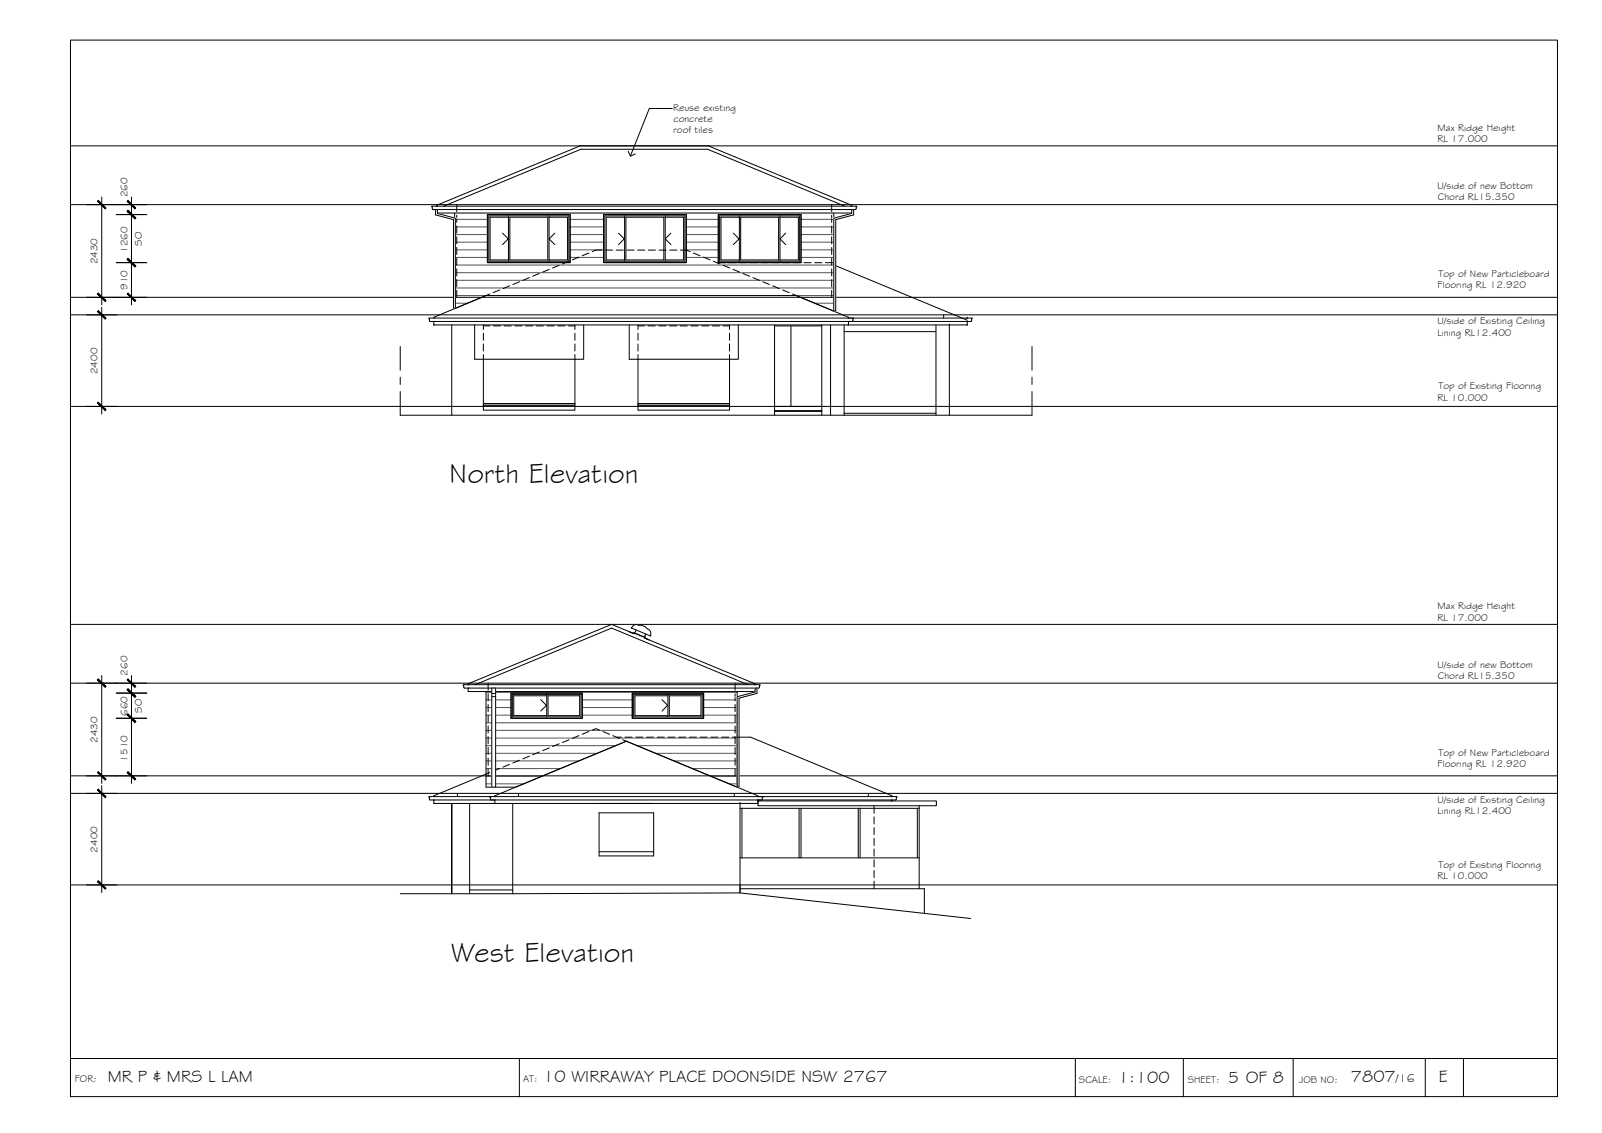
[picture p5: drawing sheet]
<svg xmlns="http://www.w3.org/2000/svg" width="420mm" height="297mm" viewBox="0 0 420 297" stroke-linecap="round" stroke-linejoin="round" font-family="sans-serif">
<!-- layer: HATCH -->
<g fill="none" stroke="#545454" stroke-width=".26">
<path d="M119.2 57.5h8.6M119.2 59.5h8.6M149.5 57.5h8.8M149.5 59.5h8.8M180 57.5h8.4M180 59.5h8.4M210.1 57.5h8.6M210.1 59.5h8.6M119.2 61.5h8.6M119.2 63.5h8.6M119.2 65.5h8.6M119.2 67.5h8.6"/>
<path d="M119.2 69.5h99.5M119.2 71.5h99.5M119.2 73.5h99.5M119.2 75.5h99.5M119.2 77.5h8.3M119.2 79.5h3.4M149.5 61.5h8.8M149.5 63.5h8.8M149.5 65.5h8.8M149.5 67.5h8.8M180 61.5h8.4M180 63.5h8.4"/>
<path d="M180 65.5h8.4M180 67.5h8.4M208.8 77.5h9.9M210.1 61.5h8.6M210.1 63.5h8.6M210.1 65.5h8.6M210.1 67.5h8.6M213.7 79.5h5M218.5 81.5h.2M127.5 181.5h1.5M127.5 183.5h1.5M127.5 185.5h1.5"/>
<path d="M127.5 187.5h1.5M127.5 189.5h1.5M127.5 191.5h1.5M127.5 193.5h1.5M127.5 195.5h1.5M127.5 197.5h1.5M127.5 199.5h1.5M130 181.5h63.3M130 189.5h63.3M130 191.5h63.3M130 193.5h63.3M130 195.5h31.5"/>
<path d="M130 197.5h26.7M130 199.5h21.8M130 183.5h4M130 185.5h4M130 187.5h4M152.7 183.5h13.1M152.7 185.5h13.1M152.7 187.5h13.1M167.1 195.5h26.2M171.9 197.5h21.4M176.7 199.5h16.6M184.5 183.5h8.8"/>
<path d="M184.5 185.5h8.8M184.5 187.5h8.8M127.5 201.5h1.5M127.5 203.5h1.5M127.5 205.5h1.5M130 201.5h17M130 203.5h12.2M130 205.5h7.3M181.6 201.5h11.7M186.4 203.5h6.9M191.2 205.5h2.1"/>
</g>
<!-- layer: NEWWORK -->
<g fill="none" stroke="#000" stroke-width=".26">
<path d="M114.5 54.9v1h.2M114.5 55.9h108.9M114.7 54.1h-.2v-.3l37.7-15.6h33.6l37.6 15.6v.3M116.4 54.1l35.9-15h33.3l36 15M119.2 55.9v25l8.3-3.4h81.3l9.9 4.1v-25.7M127.8 56.3h21.7v12.5h-21.7zM158.3 56.3h21.7v12.5h-21.7zM188.4 56.3h21.7v12.5h-21.7zM223.2 54.1h.2M223.4 54.1l-110.2 .1 .4 .7h110.7l.2-.2M223.4 54.9v1h-.2M223.4 54.1h1.3l-.2 .7"/>
<path d="M122.8 179.5h75.2M124.6 179.5l35.8-14.8 35.8 14.8M166.3 165.9l2.9 1.2M166.3 166v.1M166.8 165.2l-.5 .9-1.2-.4 1.2 .4v-.2l2.9 1.2-.1 .2 1.1 .5-1.1-.5 .2-1.1M168.3 163.9h-.3a1.76 1.76 0 0 0-2.2 .4l-.2 .3 5 2.1a1.56 1.56 0 0 0-1-2l-.4-.4-.9-.4M198 179.5h1.3l-.3 .9M198 179.5v-.2l-37.6-15.6-37.6 15.6v.2l-1.4 .1 .4 .8h77.2M122.8 180.4v.9h.2M122.8 181.3h75.2M127.5 181.3v25.1h7.7l29.1-12.1 29 12.1v-25.1M134 181.7h18.7v6.6h-18.7z"/>
<path d="M165.8 181.7h18.7v6.6h-18.7zM198 180.4v.9h-.2"/>
</g>
<!-- layer: BORDER -->
<path d="M18.5 10.5h390v277h-390zM18.5 277.5h390M136.2 277.5v10M282 277.5v10M310.4 277.5v10M339.2 277.5v10M373.8 277.5v10M383.8 277.5v10" fill="none" stroke="#000" stroke-width=".26"/>
<!-- layer: CEILING-FLOOR LINES -->
<path d="M18.5 38.2h390M18.5 53.7h390M18.5 77.9h390M18.5 82.5h390M18.5 106.5h390M18.5 179.1h390M18.5 163.7h390M18.5 208h390M18.5 203.4h390M18.5 232h390" fill="none" stroke="#000" stroke-width=".26"/>
<!-- layer: DIMENSION -->
<g fill="none" stroke="#000" stroke-width=".26">
<path d="M22.7 53.7h15.8M26.7 51.6v28.3M30.5 56.3h8M34.5 51.6v28.3M22.7 77.9h15.8M30.5 68.8h8M22.7 82.5h8M26.7 80.6v28M22.7 106.5h8M22.7 179.1h15.8M26.7 177.1v28.3M34.5 179.7v10.6"/>
<path d="M34.5 177.1v6.6M30.5 181.7h8M30.5 188.3h8M34.5 186.3v19.1M22.7 208h8M22.7 203.4h15.8M26.7 206v28M22.7 232h8"/>
</g>
<!-- layer: 0 -->
<g fill="#000" stroke="#000" stroke-width=".26">
<path d="M25.6 52.8l2 2 .2-.3zM25.6 52.8l.2-.3 2 2z"/>
<path d="M33.6 55.1l-.2 .3 2.2 1.7zM33.4 55.4l2.2 1.7-.2 .3z"/>
<path d="M33.4 52.8l2 2 .2-.3zM33.4 52.8l.2-.3 2 2z"/>
<path d="M33.4 55.4l2 2 .2-.3zM33.6 55.1l2 2-2.2-1.7z"/>
<path d="M25.6 77.1l2.2 1.7-2-2zM25.6 77.1l2.2 1.7-.2 .3z"/>
<path d="M33.4 68l2.2 1.7-2-2zM33.4 68l2.2 1.7-.2 .2z"/>
<path d="M33.4 77.1l2.2 1.7-2-2zM33.4 77.1l2.2 1.7-.2 .3z"/>
<path d="M33.4 68l2 1.9 .2-.2zM33.4 68l.2-.3 2 2z"/>
<path d="M25.6 81.7l2 2 .2-.3zM25.6 81.7l.2-.3 2 2z"/>
<path d="M25.6 105.7l2.2 1.7-2-2zM25.6 105.7l2.2 1.7-.2 .2z"/>
<path d="M25.6 178.2l2 2 .2-.2zM25.6 178.2l.2-.2 2 2z"/>
<path d="M33.6 180.6l-.2 .2 2.2 1.8zM33.4 180.8l2.2 1.8-.2 .2z"/>
<path d="M33.6 180.6l-.2 .2 2.2 1.8zM33.4 180.8l2.2 1.8-.2 .2z"/>
<path d="M33.4 178.2l2 2 .2-.2zM33.4 178.2l.2-.2 2 2z"/>
<path d="M33.4 187.4l2 2 .2-.2zM33.4 187.4l.2-.2 2 2z"/>
<path d="M33.4 187.4l2 2 .2-.2zM33.4 187.4l.2-.2 2 2z"/>
<path d="M25.6 202.5l2.2 1.8-2-2zM25.6 202.5l2.2 1.8-.2 .2z"/>
<path d="M25.6 207.1l2 2 .2-.2zM25.6 207.1l.2-.2 2 2z"/>
<path d="M33.4 202.5l2.2 1.8-2-2zM33.4 202.5l2.2 1.8-.2 .2z"/>
<path d="M25.6 231.1l2.2 1.8-2-2zM25.6 231.1l2.2 1.8-.2 .2z"/>
</g>
<!-- layer: EXISTING -->
<g fill="none" stroke="#000" stroke-width=".26">
<path d="M128.5 77.1l-14.7 6.1v.2h139.9v-.2M131 76l-1.7 .7M133.7 74.9l-1.8 .8M136.3 73.9l-1.8 .7M138.9 72.8l-1.8 .7M141.4 71.7l-1.7 .7M144 70.6l-1.7 .7M146.6 69.5l-1.7 .8M149.3 68.5l-1.8 .7M151.8 67.4l-1.7 .7M154.4 66.3l-1.7 .7M157.8 65.6h-1.5l-1 .4"/>
<path d="M158.8 65.6h1.9M161.6 65.6h1.9M164.4 65.6h1.9M167.2 65.6h1.9M170 65.6h1.9M172.9 65.6h1.8M175.6 65.6h1.9M178.5 65.6h1.5l1 .4M181.9 66.3l1.7 .7M184.5 67.4l1.7 .7M187.1 68.5l1.7 .7M188 68.9h2.2"/>
<path d="M189.7 69.5l1.7 .8M191.2 68.9h1.8M192.3 70.6l1.7 .7M194 68.9h1.9M194.9 71.7l1.7 .7M196.8 68.9h1.9M197.5 72.8l1.7 .7M199.6 68.9h1.9M200.1 73.9l1.7 .7M202.4 68.9h1.9M202.7 74.9l1.7 .8M205.2 68.9h1.9"/>
<path d="M205.3 76l1.7 .7M207.9 77.1l14.6 6.1v.2M208.1 68.9h1.8M210.9 68.9h1.8M213.7 68.9h1.8M216.5 68.9h2.2M218.7 69.7h.5l34.5 14.3M113.8 84.3v.9h139.9v-.9M114 83.4h-1.5l.2 .8 141.9 .1M118.5 85.2v23.7M124.5 85.2v9h28.6v-9M126.8 85.2v1.2"/>
<path d="M126.8 87.3v1.9M126.8 90.2v1.8M126.8 93v12.8M126.8 85.4h1.7M129.4 85.4h1.9M132.2 85.4h1.9M135 85.4h1.9M137.8 85.4h1.9M140.7 85.4h1.8M143.5 85.4h1.8M146.3 85.4h1.9M149.1 85.4h1.7"/>
<path d="M150.8 85.2v1.2M150.8 87.3v1.9M150.8 90.2v1.8M150.8 93v12.8M165 85.2v9h28.6v-9M167.3 85.4h1.7M167.3 85.2v1.2M167.3 87.3v1.9M167.3 90.2v1.8M167.3 93v12.8M170 85.4h1.8M172.8 85.4h1.9"/>
<path d="M175.6 85.4h1.9M178.4 85.4h1.9M181.2 85.4h1.9M184 85.4h1.9M186.8 85.4h1.9M189.6 85.4h1.7M191.3 85.2v1.2M191.3 87.3v1.9M191.3 90.2v1.8M191.3 93v12.8M203.1 85.2v23.7M203.1 85.4h12.4"/>
<path d="M207.4 85.4v21.1M215.5 85.2v23.7M217.8 85.2v23.7M221.4 85.2v23.7M221.4 86.9h24.1M222.3 83.4h1.5l-.3 .9M222.5 84.3v.9M245.5 85.2v23.7M249 85.2h.1M249 85.2v23.7M253.5 83.4h1.5l-.4 .9M126.8 106.3h.1"/>
<path d="M126.8 105.8v1.7h24v-1.7M126.8 105.8h24M126.8 106.4h24M167.3 106.3h.1M167.3 105.8v1.7h24v-1.7M167.3 105.8h24M167.3 106.4h24M203.1 107.9h12.4M203.1 106.5h12.4M203.1 107.6h12.4M221.4 108.3h24.1M136.3 199.3l-1.8 .7"/>
<path d="M138.9 198.2l-1.8 .8M141.4 197.2l-1.7 .7M144 196.1l-1.7 .7M146.6 195l-1.7 .7M149.3 193.9l-1.8 .8M151.8 192.9l-1.7 .7M154.4 191.8l-1.7 .7M155.3 191.4l1-.4 1 .4M158.1 191.8l1.8 .7M160.7 192.9l1.7 .7M161.7 193.3h1.3M163.3 193.9l1 .4"/>
<path d="M163.9 193.3h1.9M164.3 194.3l-34.5 14.3v.2M164.3 194.3l34.5 14.3v.2M166.7 193.3h1.9M169.6 193.3h1.8M172.4 193.3h1.8M175.2 193.3h1.8M178 193.3h1.9M180.8 193.3h1.9M183.6 193.3h1.9M186.4 193.3h1.9M189.2 193.3h1.9"/>
<path d="M192.1 193.3h4.8l37 15.3v.2h-120.1v-.2l14.7-6.1M113.8 209.7v.9h85v-.9v1.5h46.8v-1.2h-46.8M114 208.8l-1.5 .1 .2 .8h122.2l.4-.7-1.6-.2M118.5 210.6v23.7v-23.7M123.2 210.6v23.7M129.8 209.7v.9M130 208.8l-1.5 .1 .3 .8M131 201.5l-1.7 .7M133.7 200.4l-1.8 .7M134.5 210.6v23.7M157.1 213.1h14.3v11.3h-14.3zM194.1 210.6h.1"/>
<path d="M194.1 210.6v23.5M194.1 211.9h47M194.6 211.9v13M198.6 208.8l1.5 .1-.4 .8M209.6 211.9v13M210.1 211.9v13M225.1 211.9v13M225.6 211.9v13M229.2 211.2v2M229.2 214.2v1.8M229.2 217v1.8M229.2 219.8v1.9"/>
<path d="M233.9 209.7v.3h-.2M240.6 211.9v13M241.1 211.2v21.8M123.2 233.3h11.3M157.1 223.3h14.3M194.1 233h48.3v6.5M194.1 224.9h47M229.2 222.6v1.9M229.2 225.4v1.9M229.2 228.2v1.9M229.2 231v2"/>
</g>
<!-- layer: GRDLEV -->
<path d="M105 108.9h165.7M105 234.3l89.1-.2 60.5 6.7" fill="none" stroke="#000" stroke-width=".26"/>
<!-- layer: 0.13 -->
<g fill="none" stroke="#000" stroke-width=".26">
<path d="M119.8 53.7v1.8M119.8 56.4v1.9M119.8 59.2v1.9M218.1 53.7v1.8M218.1 56.4v1.9M218.1 59.2v1.9M119.8 62.1v1.8M119.8 64.9v1.8M119.8 67.7v1.8M119.8 70.5v1.9M119.8 73.3v1.9M119.8 76.1v1.8"/>
<path d="M218.1 62.1v1.8M218.1 64.9v1.8M218.1 67.7v1.8M218.1 70.5v1.9M218.1 73.3v1.9M218.1 76.1v1.8M247.5 82.5v.9M128 179.1v1.8M192.8 179.1v1.8M128 181.9v1.9M128 184.7v1.9M128 187.5v1.9"/>
<path d="M128 190.3v1.9M128 193.1v1.9M128 195.9v1.9M128 198.7v1.9M192.8 181.9v1.9M192.8 184.7v1.9M192.8 187.5v1.9M192.8 190.3v1.9M192.8 193.1v1.9M192.8 195.9v1.9M192.8 198.7v1.9M120 208v.8"/>
<path d="M128 201.6v1.8M136 208v.8M192.6 208v.8M192.8 201.6v1.8M227.7 208v.8"/>
</g>
<!-- layer: WINDOWS -->
<g fill="none" stroke="#000" stroke-width=".26">
<path d="M127.8 56.3h21.7v12.5h-21.7zM128.2 56.6h21v11.9h-21zM133.4 57h-4.9v11.1h4.9M133.4 56.6v11.9M133.7 57h10v11.1h-10zM144 57h4.8v11.1h-4.8M144 56.6v11.9M158.3 56.3h21.7v12.5h-21.7zM158.6 56.6h21v11.9h-21zM163.8 57h-4.8v11.1h4.8M163.8 56.6v11.9M164.2 57h9.9v11.1h-9.9z"/>
<path d="M174.5 57h4.8v11.1h-4.8M174.5 56.6v11.9M188.4 56.3h21.7v12.5h-21.7zM188.7 56.6h21v11.9h-21zM193.9 57h-4.8v11.1h4.8M193.9 56.6v11.9M194.3 57h9.9v11.1h-9.9zM204.6 57h4.8v11.1h-4.8M204.6 56.6v11.9M131.8 61.1l1.5 1.5-1.5 1.5M145.5 61.1l-1.5 1.5 1.5 1.5M162.2 61.1l1.5 1.5-1.5 1.5"/>
<path d="M176 61.1l-1.5 1.5 1.5 1.5M192.3 61.1l1.5 1.5-1.5 1.5M206.1 61.1l-1.5 1.5 1.5 1.5M134 181.7h18.7v6.6h-18.7zM134.4 182h18v6h-18zM141.8 183.4l1.5 1.5-1.5 1.5M143.4 182.4h-8.7v5.2h8.7M143.4 182v6M143.7 182.4h8.3v5.2h-8.3zM165.8 181.7h18.7v6.6h-18.7zM166.2 182h18v6h-18zM173.6 183.4l1.5 1.5-1.5 1.5"/>
<path d="M175.2 182.4h-8.7v5.2h8.7M175.2 182v6M175.5 182.4h8.3v5.2h-8.3z"/>
</g>
<!-- layer: MASK -->
<g fill="#fff" stroke="#fff" stroke-width=".26">
<path d="M167.2 163.8l.3 .1z"/>
<path d="M198 180.4l.5 1v-1zM198 180.4l.5 1h-.5z"/>
<path d="M198 181.4l.5 .4v-.4zM196.6 181.8l1.4-.4 .5 .4z"/>
<path d="M195.3 182.7l3.2-.9h-1.9zM193.3 182.7l3.3-.9-1.3 .9z"/>
<path d="M193.3 182.7l.5 .3 1.5-.3zM193.3 182.7l.5 .3h-.5z"/>
<path d="M193.3 183l.5 23.4v-23.4zM193.3 183l.5 23.4h-.5z"/>
<path d="M168.3 163.9l1.1 .6zM168 163.9h.3l1.1 .6z"/>
<path d="M168 163.9l1.6 .9zM167.7 163.9l1.9 .9z"/>
<path d="M167.7 163.9l2.2 1zM167.4 163.9l2.5 1z"/>
<path d="M167.4 163.9l2.5 1zM167.4 163.9l2.4 1z"/>
<path d="M169.9 164.9l.2 .1zM169.8 164.9l.3 .1z"/>
<path d="M167.5 163.9l2.3 1zM167.5 163.9l2.3 1z"/>
<path d="M167.2 163.8l.3 .1zM167.2 163.8l.3 .1z"/>
<path d="M169.8 164.9l.3 .1zM169.7 164.9l.4 .1z"/>
<path d="M167.5 163.9l2.3 1zM167.5 163.9l2.2 1z"/>
<path d="M167.2 163.8l.3 .1zM167.1 163.8l.4 .1z"/>
<path d="M169.7 164.9l.6 .2zM169.6 164.8l.7 .3z"/>
<path d="M167.5 163.9l2.2 1zM167.5 163.9l2.1 .9z"/>
<path d="M167.1 163.8l.5 .2zM166.9 163.8l.7 .2z"/>
<path d="M169.6 164.8l.7 .3zM169.6 164.8l.7 .3z"/>
<path d="M169.6 164.8l.7 .3zM169.6 164.8l.7 .3z"/>
<path d="M167.6 164l2 .8zM167.6 164l2 .8z"/>
<path d="M166.9 163.8l.7 .2zM166.9 163.8l.7 .2z"/>
<path d="M169.6 164.8l.8 .5zM169.4 164.9l1 .4z"/>
<path d="M167.6 164l2 .8zM167.6 164l1.8 .9z"/>
<path d="M166.9 163.8l.9 .4zM166.8 163.8l1 .4z"/>
<path d="M166.8 163.8l1 .4zM166.7 163.8l1.1 .4z"/>
<path d="M169.4 164.9l1 .4zM169.4 164.9l1 .4z"/>
<path d="M167.8 164.2l1.6 .7zM167.8 164.2l1.6 .7z"/>
<path d="M166.7 163.8l1.1 .4zM166.7 163.8l1.1 .4z"/>
<path d="M169.4 164.9l1.1 .5zM169.3 164.9l1.2 .5z"/>
<path d="M167.8 164.2l1.6 .7zM167.8 164.2l1.5 .7z"/>
<path d="M166.7 163.8l1.1 .5zM166.6 163.8l1.2 .5z"/>
<path d="M166.6 163.8l1.3 .6zM166.5 163.8l1.4 .6z"/>
<path d="M169.3 164.9l1.2 .6zM169.2 164.9l1.3 .6z"/>
<path d="M167.8 164.3l1.5 .6zM167.8 164.3l1.4 .6z"/>
<path d="M166.5 163.8l1.4 .6zM166.5 163.8l1.4 .6z"/>
<path d="M169.2 164.9l1.4 .7zM169.1 164.9l1.5 .7z"/>
<path d="M167.9 164.4l1.3 .5zM167.9 164.4l1.2 .5z"/>
<path d="M166.5 163.8l1.4 .6zM166.4 163.8l1.5 .6z"/>
<path d="M169.1 164.9l1.6 .8zM169 165l1.7 .7z"/>
<path d="M167.9 164.4l1.2 .5zM167.9 164.4l1.1 .6z"/>
<path d="M166.4 163.8l1.5 .7zM166.3 163.9l1.6 .6z"/>
<path d="M169 165l1.7 .7zM169 165l1.7 .7z"/>
<path d="M169 165l1.7 .7zM169 165l1.7 .7z"/>
<path d="M167.9 164.5l1.1 .5zM167.9 164.5l1.1 .5z"/>
<path d="M166.3 163.9l1.6 .7zM166.3 163.9l1.6 .7z"/>
<path d="M169 165l1.7 .9v-.2zM169 165l1.7 .9-1.8-.8z"/>
<path d="M167.9 164.6l1 .5 .1-.1zM167.9 164.6l1 .5-1-.3z"/>
<path d="M166.3 163.9l1.6 .9v-.2zM166.1 164l.2-.1 1.6 .9z"/>
<path d="M166.1 164l4.6 1.9zM166.1 164l4.6 1.9zM166.1 164l4.6 1.9zM166.1 164l4.6 1.9z"/>
<path d="M166.1 164l4.6 2.1v-.2zM166 164.1l.1-.1 4.6 2.1zM166 164.1l4.7 2zM166 164.1l4.7 2z"/>
<path d="M166 164.1l4.7 2.2v-.2zM166 164.1l4.7 2.2-4.9-2zM165.8 164.3l4.9 2zM165.8 164.3l4.9 2z"/>
<path d="M165.8 164.3l4.8 2.3 .1-.3zM165.8 164.3l4.8 2.3-4.9-2.1z"/>
<path d="M165.7 164.5l5 2.1zM165.6 164.5l5.1 2.1z"/>
<path d="M165.6 164.5l5 2.2zM165.6 164.5l5 2.2z"/>
<path d="M166.8 165.2l2.4 1.4 .1-.4zM166.8 165.2l2.4 1.4-2.5-1.1z"/>
<path d="M166.7 165.5l2.5 1.1zM166.7 165.5l2.5 1.1z"/>
<path d="M166.7 165.6l2.5 1.1zM166.7 165.6l2.5 1.1z"/>
<path d="M166.7 165.6l2.5 1.1zM166.7 165.6l2.4 1.1z"/>
<path d="M166.6 165.7l2.5 1zM166.6 165.7l2.5 1z"/>
<path d="M166.6 165.7l2.5 1.1zM166.6 165.7l2.5 1.1z"/>
<path d="M166.6 165.7l2.5 1.1zM166.6 165.7l2.5 1.1z"/>
<path d="M166.6 165.7l2.5 1.2zM166.5 165.8l2.6 1.1zM166.5 165.8l2.6 1.1zM166.5 165.8l2.6 1.1z"/>
<path d="M166.5 165.8l2.7 1.2zM166.4 165.8l2.8 1.2zM166.4 165.8l2.8 1.2zM166.4 165.8l2.8 1.2z"/>
<path d="M166.4 165.8l2.8 1.2zM166.4 165.8l2.8 1.2z"/>
<path d="M166.4 165.8l2.8 1.3zM166.4 165.8l2.8 1.3z"/>
<path d="M166.3 165.9l2.8 1.4 .1-.2zM166.3 165.9l2.8 1.4-2.8-1.2z"/>
<path d="M223.4 54.9l.5 1.1v-1.1zM223.4 54.9l.5 1.1h-.5z"/>
<path d="M223.4 56l.5 .3v-.3zM222 56.3l1.4-.3 .5 .3z"/>
<path d="M220.6 57.2l3.3-.9h-1.9zM218.7 57.2l3.3-.9-1.4 .9z"/>
<path d="M218.7 57.2l.5 .4 1.4-.4zM218.7 57.2l.5 .4h-.5z"/>
<path d="M218.7 57.6l.5 24v-24zM218.7 57.6l.5 24h-.5z"/>
<path d="M114.2 54.9h.5l-.5 1.1zM114.7 54.9l-.5 1.1h.5z"/>
<path d="M114.2 56h.5l-.5 .3zM114.2 56.3h2l-1.5-.3z"/>
<path d="M114.2 56.3h2l1.3 .9zM116.2 56.3l1.3 .9h1.9z"/>
<path d="M117.5 57.2h1.9l-.5 .4zM118.9 57.6h.5v-.4z"/>
<path d="M118.9 57.6h.5l-.5 23.2zM119.4 57.6l-.5 23.2h.5z"/>
<path d="M129 180.4h1l-1 26zM130 180.4l-1 26h1z"/>
</g>
<!-- layer: SERVICES -->
<path d="M114.2 54.9v1.4l4.7 1.3v23.2h.5v-23.6l-4.7-1.2v-1.1M223.4 54.9v1.1l-4.7 1.2v24.4h.5v-24l4.7-1.3v-1.4M129 180.4v26h1v-26M129 181.8h1M129 182.6h1M198 180.4v1l-4.7 1.3v23.7h.5v-23.4l4.7-1.2v-1.4" fill="none" stroke="#000" stroke-width=".26"/>
<!-- layer: BOUNDARY -->
<path d="M105 90.8v6.2M105 98.9v1.9M270.7 90.8v6.2M270.7 98.9v1.9M105 102.7v6.2M270.7 102.7v6.2" fill="none" stroke="#000" stroke-width=".26"/>
<!-- layer: 0 -->
<path d="M164.8 39.6l.5 1.3 1.3-.5M176.3 28.4h-6l-5 12.5" fill="none" stroke="#000" stroke-width=".26"/>
<g font-size="7.5">
<text x="117.8" y="126.7">North Elevation</text>
<text x="118.3" y="252.1">West Elevation</text>
</g>
<g font-size="4.5">
<text x="28.3" y="283.6">MR P &amp; MRS L LAM</text>
<text x="142.5" y="283.6">10 WIRRAWAY PLACE DOONSIDE NSW 2767</text>
<text x="293.2" y="283.9">1:100</text>
<text x="322.1" y="283.8">5 OF 8</text>
<text x="354.3" y="283.7">7807</text>
<text x="377.3" y="283.7">E</text>
</g>
<text font-size="3.2" x="366.1" y="283.7">/16</text>
<g font-size="2.6">
<text x="176.6" y="29">Reuse existing</text>
<text x="176.6" y="34.9">roof tiles</text>
<text x="176.7" y="31.9">concrete</text>
<text x="377" y="34.3">Max Ridge Height</text>
<text x="377" y="37.2">RL 17.000</text>
<text x="33.4" y="51.7" transform="rotate(-90 33.4 51.7)">260</text>
<text x="377" y="49.6">U/side of new Bottom</text>
<text x="377.1" y="52.5">Chord RL15.350</text>
<text x="37.2" y="64.4" transform="rotate(-90 37.2 64.4)">SO</text>
<text x="25.6" y="69.3" transform="rotate(-90 25.6 69.3)">2430</text>
<text x="33.4" y="66.4" transform="rotate(-90 33.4 66.4)">1260</text>
<text x="33.4" y="76" transform="rotate(-90 33.4 76)">910</text>
<text x="377" y="75.6">Flooring RL 12.920</text>
<text x="377.2" y="72.7">Top of New Particleboard</text>
<text x="377" y="85">U/side of Existing Ceiling</text>
<text x="377" y="88">Lining RL12.400</text>
<text x="25.6" y="98.1" transform="rotate(-90 25.6 98.1)">2400</text>
<text x="377" y="105">RL 10.000</text>
<text x="377.2" y="102.1">Top of Existing Flooring</text>
<text x="377" y="159.8">Max Ridge Height</text>
<text x="377" y="162.7">RL 17.000</text>
<text x="33.4" y="177.1" transform="rotate(-90 33.4 177.1)">260</text>
<text x="377" y="175">U/side of new Bottom</text>
<text x="377.1" y="178">Chord RL15.350</text>
<text x="33.4" y="187.7" transform="rotate(-90 33.4 187.7)">660</text>
<text x="37.2" y="186.8" transform="rotate(-90 37.2 186.8)">SO</text>
<text x="25.6" y="194.8" transform="rotate(-90 25.6 194.8)">2430</text>
<text x="33.4" y="199.7" transform="rotate(-90 33.4 199.7)">1510</text>
<text x="377" y="201.1">Flooring RL 12.920</text>
<text x="377.2" y="198.2">Top of New Particleboard</text>
<text x="377" y="210.5">U/side of Existing Ceiling</text>
<text x="377" y="213.4">Lining RL12.400</text>
<text x="25.6" y="223.6" transform="rotate(-90 25.6 223.6)">2400</text>
<text x="377.2" y="227.6">Top of Existing Flooring</text>
<text x="377" y="230.5">RL 10.000</text>
<text x="19.6" y="283.7">FOR:</text>
<text x="137.2" y="283.6">AT:</text>
<text x="282.9" y="283.9">SCALE:</text>
<text x="311.5" y="283.9">SHEET:</text>
<text x="340.7" y="283.9">JOB NO:</text>
</g>
</svg>
